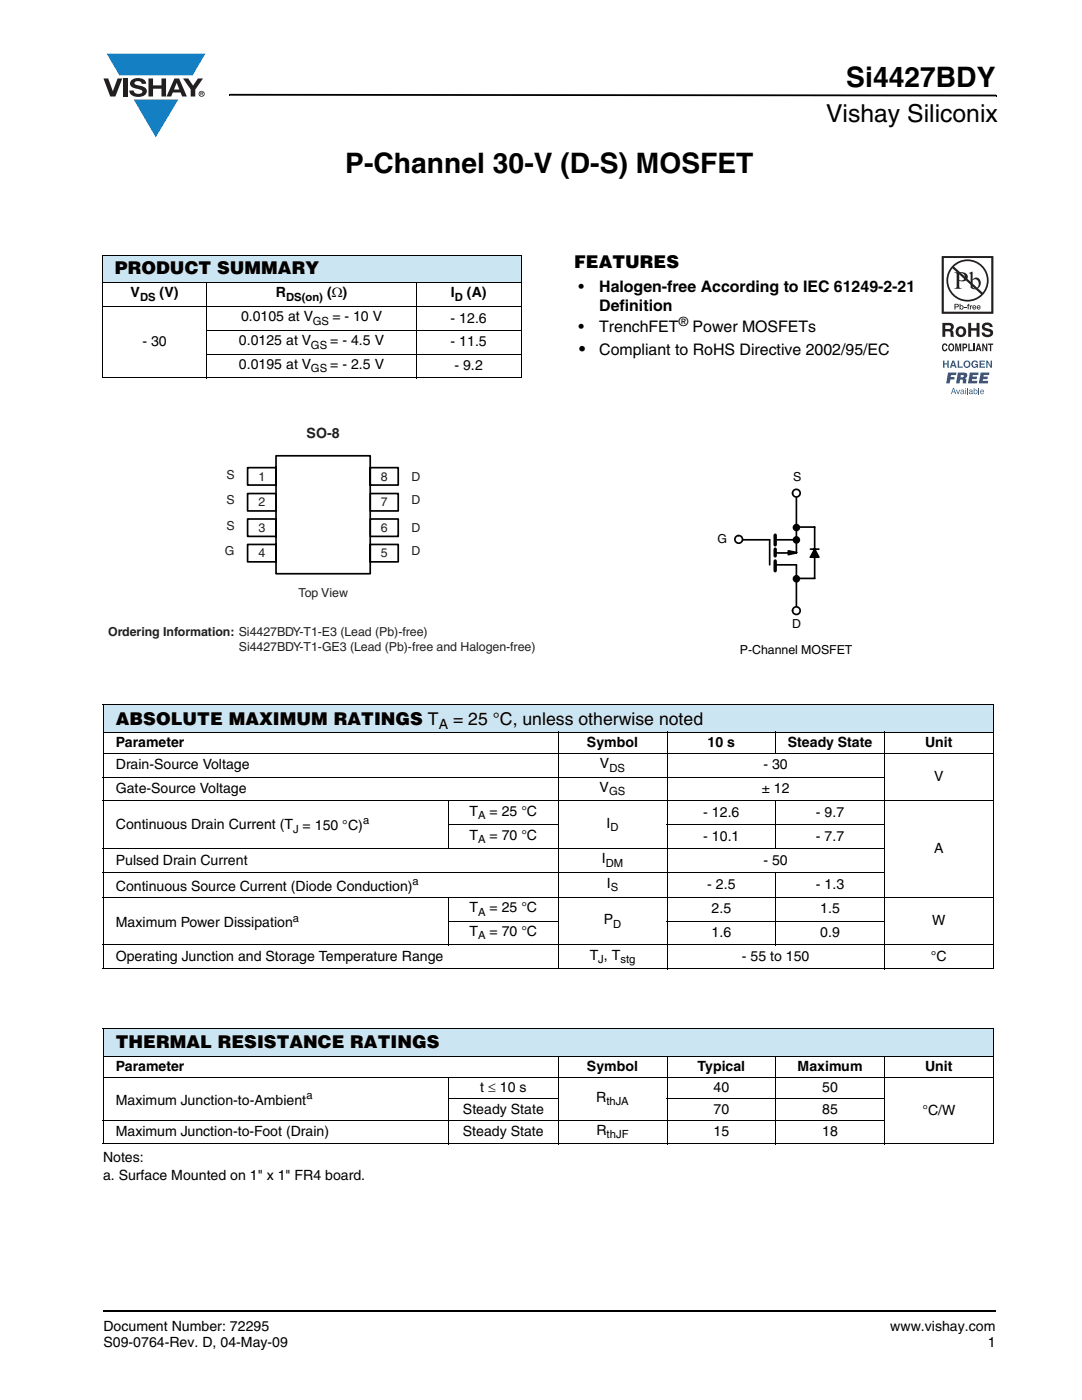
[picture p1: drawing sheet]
<svg xmlns="http://www.w3.org/2000/svg" width="216mm" height="279mm" viewBox="0 0 216 279" stroke-linecap="round" stroke-linejoin="round" font-family="sans-serif">
<g fill="#147fc3">
<path d="M21.3 10.7h19.7l-2.6 4.4h-3.8h-10.8z"/>
<path d="M26.7 19.9h8.9l-4.5 7.5z"/>
</g>
<g fill="#231f20">
<path d="M20.6 15.7h1l.9 2.5 1-2.5h.9l-1.4 3.6h-1z"/>
<path d="M24.6 15.7h.9v3.6h-.9z"/>
<path d="M26.3 16a2.1 2.1 0 0 1 2.8 .3l.1 .4h-.9a.79 .79 0 0 0-.7-.5 .79 .79 0 0 0-.8 .4l.3 .3 1 .2a1.08 1.08 0 0 1 1.2 1.1 1.08 1.08 0 0 1-1.1 1.1 1.73 1.73 0 0 1-2.4-1.2h.9a.96 .96 0 0 0 .8 .6 .96 .96 0 0 0 .9-.4 1.31 1.31 0 0 0-1.2-.6 1.03 1.03 0 0 1-1.1-.6 1.03 1.03 0 0 1 .2-1.1z"/>
<path d="M29.6 15.7h.9v1.3h1.7v-1.3h.9v3.6h-.9v-1.6h-1.7v1.6h-.9z"/>
<path d="M36.5 15.7h1.1l.9 1.4 1-1.4h1l-1.5 2.2v1.4h-.9v-1.4z"/>
<path d="M35.3 16.5l.5 1.4h-1.1zM34.8 15.7l-1.6 3.6h1l.3-.8h1.5l.3 .8h1l-1.6-3.6z"/>
<path d="M39.8 18.7a.46 .46 0 0 1 .9 0 .46 .46 0 0 1-.9 0zM39.6 18.7a.6 .6 0 0 0 1.2 0 .6 .6 0 0 0-1.2 0z"/>
<path d="M40.1 18.5h.2v.2h-.2zM40 18.4v.7h.1v-.3l.4 .3-.2-.3 .2-.2-.1-.2z"/>
</g>
<path d="M45.7 18.7h.2v.4h-.2zM45.9 18.7l152.9 .2v.3l-152.9-.1zM198.8 18.9h.1v.3h-.1zM20.5 261.5h.1v.4h-.1z" fill="#000"/>
<path d="M20.6 261.7h178.2" fill="none" stroke="#000" stroke-width=".36"/>
<path d="M20.4 50.9h83.6v5.5h-83.6z" fill="#cce5f3"/>
<path d="M20.3 50.9h83.8M20.3 56.4h83.8M20.4 51v24.3M41.3 56.3v19.2M83.1 56.3v19.2M104 51v24.3M20.3 61.2h83.8M20.3 75.4h83.8M41.2 65.9h62.9M41.2 70.7h62.9" fill="none" stroke="#000" stroke-width=".2"/>
<path d="M21.6 85.1h85.2v45.8h-85.2z" fill="#fff"/>
<path d="M49.4 98.5h5.7v3.5h-5.7zM49.4 93.3h5.7v3.5h-5.7zM55.1 91h18.8v23.5h-18.8zM73.9 98.5h5.6v3.5h-5.6zM73.9 93.3h5.6v3.5h-5.6zM49.4 108.7h5.7v3.4h-5.7zM49.4 103.6h5.7v3.4h-5.7zM73.9 103.6h5.6v3.4h-5.6zM73.9 108.7h5.6v3.4h-5.6z" fill="none" stroke="#000" stroke-width=".34"/>
<path d="M143.2 93.7h26.9v37.4h-26.9z" fill="#fff"/>
<g fill="#000">
<circle cx="158.9" cy="105.3" r=".58"/>
<circle cx="158.9" cy="107.8" r=".58"/>
<circle cx="158.9" cy="115.5" r=".58"/>
</g>
<g fill="none" stroke="#000" stroke-width=".34">
<path d="M158.9 98.4v11.9M154.7 107.7h4.2"/>
<circle cx="158.9" cy="105.3" r=".58"/>
<circle cx="158.9" cy="107.8" r=".58"/>
<circle cx="158.9" cy="115.5" r=".58"/>
</g>
<circle cx="158.9" cy="98.4" r=".76" fill="#fff"/>
<g fill="none" stroke="#000" stroke-width=".34">
<path d="M154.7 110.4h4.2M158.9 112.7v9.2M159 110.3l-1.7-.4v.8l1.5-.3"/>
<circle cx="158.9" cy="98.4" r=".76"/>
</g>
<path d="M154.7 106.8v1.9" fill="none" stroke="#000" stroke-width=".68"/>
<path d="M157.3 109.9l1.7 .4-1.7 .4z" fill="#000"/>
<circle cx="158.9" cy="121.9" r=".76" fill="#fff"/>
<g fill="none" stroke="#000" stroke-width=".34">
<path d="M148 107.7h5.6v5M154.7 112.7h4.2M159 105.2h3.6v10.2h-3.7M161.7 109.6h1.7M162.6 109.6l.8 1.6h-1.7z"/>
<circle cx="158.9" cy="121.9" r=".76"/>
</g>
<path d="M154.7 109.6v1.3M154.7 112v1.9" fill="none" stroke="#000" stroke-width=".68"/>
<path d="M162.6 109.6l.8 1.6h-1.7z" fill="#000"/>
<circle cx="147.4" cy="107.6" r=".76" fill="#fff"/>
<circle cx="147.4" cy="107.6" r=".76" fill="none" stroke="#000" stroke-width=".34"/>
<g fill="#cce5f3">
<path d="M20.6 140.6h177.6v5.5h-177.6z"/>
<path d="M20.6 205.3h177.6v5.5h-177.6z"/>
</g>
<g fill="none" stroke="#000" stroke-width=".2">
<path d="M20.5 140.6h177.8M20.5 146.1h112.5M20.5 150.4h177.8M20.5 155.1h156.1M20.5 159.9h177.8M20.6 140.7v52.6M89.5 159.8v9.6M111.4 146v47.4M133.1 146v47.4M133.2 146.1h43.2M154.8 146v4.5M154.8 159.8v9.6"/>
<path d="M176.5 146v47.4M176.6 146.1h21.7M198.2 140.7v52.6M20.5 169.4h156.1M20.5 174.1h156.1M20.5 179.1h177.8M89.4 164.6h22.1M89.5 179v9.7M133 164.6h43.6M154.8 174v14.7M20.5 188.6h177.8M20.5 193.4h177.8"/>
<path d="M89.4 183.9h22.1M133 183.9h43.6M20.5 205.3h177.8M20.5 210.8h112.5M20.5 215.1h177.8M20.6 205.4v22.8M89.4 219.3h22.1M89.5 215v13.4M111.4 210.8v17.6M133 219.3h43.6M133.1 210.8v17.6M133.2 210.8h43.2"/>
<path d="M154.8 210.8v17.6M176.5 210.8v17.6M176.6 210.8h21.7M198.2 205.4v22.8M20.5 223.5h156.1M20.5 228.3h177.8"/>
</g>
<g fill="#fff">
<path d="M184.1 51.2h14.5v29.5h-14.5z"/>
<path d="M187.9 51.2h10.3v27.5h-10.3z"/>
</g>
<path d="M188.3 51.5h9.5v10.7h-9.5zM187.9 51.1v11.5h10.3v-11.5z" fill="#201d1e"/>
<g fill="#3853a3">
<path d="M188.2 72h.3v.5h.5v-.5h.3v1.4h-.3v-.6h-.5v.6h-.3z"/>
<path d="M191.1 72h.3v1.1h.7v.3h-1z"/>
<path d="M194 72.2a.68 .68 0 0 1 1.2 .2l-.9-.2a.55 .55 0 0 0-.2 .6 .55 .55 0 0 0 .4 .4l.4-.3h-.3v-.3h.6v.8h-.2l-.1-.2a.71 .71 0 0 1-1 0 .71 .71 0 0 1 .1-1z"/>
<path d="M195.4 72h1.1v.2h-.8v.3h.7v.3h-.7v.4h.8v.2h-1.1z"/>
<path d="M196.8 72h.3l.6 1v-1h.2v1.4h-.3l-.5-1v1h-.3z"/>
<path d="M189.2 74.4h1.7l-.1 .5h-1l-.1 .3h.8l-.1 .6h-.8l-.1 .7h-.7z"/>
<path d="M193.5 74.4h1.8l-.1 .5h-1.1v.3h.9l-.1 .5h-.9l-.1 .3h1.1l-.1 .5h-1.8z"/>
<path d="M195.7 74.4h1.7v.5h-1.1l-.1 .3h.9l-.1 .5h-.8l-.1 .3h1.1l-.1 .5h-1.8z"/>
<path d="M190.8 77.8h.1l.3 .7 .2-.7h.2l-.3 .8h-.2z"/>
<path d="M193 77.4h.1v1.2h-.1z"/>
<path d="M195.2 77.4h.2v1.2h-.2z"/>
<path d="M190.2 72.3l-.2 .6h.4zM190 72h.4l.5 1.4h-.3l-.1-.3h-.6l-.1 .3h-.3z"/>
<path d="M192.5 72.7a.47 .47 0 0 0 .9 0 .47 .47 0 0 0-.9 0zM192.2 72.7a.75 .75 0 0 1 1.5 0 .75 .75 0 0 1-1.5 0z"/>
<path d="M191.8 74.9l-.1 .4 .6-.1-.1-.3zM191.1 74.4l1.8 .1a.63 .63 0 0 1-.4 1l.3 .2v.8h-.7v-.6l-.3-.1h-.2l-.1 .7h-.7z"/>
<path d="M190.3 77.6l-.2 .5h.3zM190.2 77.4h.2l.4 1.2h-.2l-.1-.3h-.5l-.1 .3h-.2z"/>
<path d="M191.8 78.3v.2l.1 .1 .2-.1 .1-.3zM191.7 77.9l.3-.2 .3 .1 .2 .8h-.8v-.4l.5-.2-.2-.1-.3 .1z"/>
<path d="M192.6 77.8h.2v.8h-.2zM192.6 77.4h.2v.2h-.2z"/>
<path d="M193.5 78.3v.2l.1 .1 .2-.1 .1-.3zM193.4 77.9l.3-.2 .3 .1 .2 .8h-.8v-.4l.5-.2-.2-.1-.3 .1z"/>
<path d="M194.3 78.2a.35 .35 0 0 0 .7 0 .35 .35 0 0 0-.7 0zM194.3 77.4h.1v.5a.4 .4 0 0 1 .7 .3 .4 .4 0 0 1-.7 .3l-.1 .1z"/>
<path d="M195.8 78l-.1 .1h.5l-.1-.2zM195.7 77.8h.5l.1 .2 .1 .3h-.7l.3 .2 .3-.1-.2 .3a.47 .47 0 0 1-.5-.3 .47 .47 0 0 1 .1-.6z"/>
</g>
<g fill="#231f20">
<path d="M193.2 64.4h.6v1.1h1.1v-1.1h.5v2.8h-.5v-1.2h-1.1v1.2h-.6z"/>
<path d="M196.2 64.6a1.15 1.15 0 0 1 1.9 .7h-.6v-.2a.68 .68 0 0 0-1-.1v.3l.3 .2a1.29 1.29 0 0 1 1.4 .9 1.17 1.17 0 0 1-1.2 .9 1.17 1.17 0 0 1-1.1-.9h.5l.1 .2a.67 .67 0 0 0 1.1-.1l-.2-.3-.6-.2a.82 .82 0 0 1-.8-.5 .82 .82 0 0 1 .2-.9z"/>
<path d="M188.1 68.7l.4-.2 .3 .1 .3 .5-.7-.3a.66 .66 0 0 0 .1 1l.3-.2h.3a.54 .54 0 0 1-.5 .5 .54 .54 0 0 1-.6-.4z"/>
<path d="M190.6 68.6h.4l.2 1.2 .2-1.2h.4v1.5h-.2v-1.3l-.3 1.3h-.2l-.3-1.3v1.3h-.2z"/>
<path d="M193.2 68.6h.3v1.2h.6v.3h-.9z"/>
<path d="M194.3 68.6h.2v1.5h-.2z"/>
<path d="M196 68.6h.3l.5 1v-1h.2v1.5h-.2l-.6-1.1v1.1h-.2z"/>
<path d="M197.2 68.6h1v.2h-.4v1.3h-.3v-1.3h-.3z"/>
<path d="M192.4 61.2h.5v.2h-.5z"/>
<path d="M193.2 60.7l.2-.1-.1 .3h.1v.2h-.1v.7h-.2v-.7h-.1z"/>
<path d="M193.5 60.9h.2v.2l.3-.2v.2l-.2 .1-.1 .6h-.2z"/>
<path d="M188.6 64.9v.8l.9-.1a.39 .39 0 0 0 .1-.6zM188 64.4h1.5a.79 .79 0 0 1 .7 .5 .79 .79 0 0 1-.1 .8l-.2 .2a.98 .98 0 0 1 .4 1.2l.1 .1h-.7l-.2-1-.9-.1v1.1h-.6z"/>
<path d="M191.5 65.6a.63 .63 0 0 0-.2 .8 .63 .63 0 0 0 .7 .4 .63 .63 0 0 0 .2-.8 .63 .63 0 0 0-.7-.4zM190.7 66.2a1.09 1.09 0 0 1 2.1 0 1.09 1.09 0 0 1-2.1 0z"/>
<path d="M189.7 68.8a.64 .64 0 0 0 .1 1.1l.2-.1a.64 .64 0 0 0-.2-1zM189.4 68.7l.2-.2a.56 .56 0 0 1 .7 .4 .82 .82 0 0 1-.5 1.2h-.2a.89 .89 0 0 1-.2-1.4z"/>
<path d="M192.3 68.8v.5l.4-.1v-.3zM192.1 68.6h.5a.5 .5 0 0 1 .4 .5 .5 .5 0 0 1-.4 .4h-.3v.6h-.2z"/>
<path d="M195.2 68.9l-.1 .6h.3zM195.1 68.6h.3l.4 1.5h-.2l-.1-.3h-.5l-.1 .3h-.2z"/>
<path d="M188.3 51.5h9.5v10.7h-9.5zM187.9 51.1v11.5h10.3v-11.5z"/>
<path d="M190.6 60.8v.4l.5-.1v-.3zM190.4 60.6l.8 .1 .1 .3-.1 .3h-.6v.5h-.2z"/>
<path d="M191.6 61.3a.26 .26 0 0 0 .5 0 .26 .26 0 0 0-.5 0zM191.5 60.6h.2v.5a.38 .38 0 0 1 .5 0 .38 .38 0 0 1 0 .5 .38 .38 0 0 1-.6 0l-.1 .2z"/>
<path d="M194.3 61.1l-.1 .2h.4l-.2-.2zM194.2 61h.4l.2 .4h-.6l.1 .2 .5-.1a.42 .42 0 0 1-.7 .2 .42 .42 0 0 1 .1-.7z"/>
<path d="M195.1 61.1v.2h.4l-.2-.2zM195.1 61h.4l.2 .4h-.6v.2l.6-.1a.42 .42 0 0 1-.7 .2 .42 .42 0 0 1 .1-.7z"/>
<path d="M191.4 54.6v1.3a.75 .75 0 0 0 1.1-.7 .75 .75 0 0 0-1.1-.6zM190.4 54.3a2.81 2.81 0 0 1 2.5 .4 .97 .97 0 0 1-.1 1.2 .97 .97 0 0 1-1.2 .2h-.2v1l.1 .3 .4 .2h-1.5l.3-.1 .2-.4v-2.3l-.1-.2z"/>
<path d="M194.1 56v1.3l.1 .2a.72 .72 0 0 0 .8-.1 .72 .72 0 0 0 .3-.8 .72 .72 0 0 0-.4-.8 .72 .72 0 0 0-.8 .2zM193.3 54.5l.8-.3v1.6a.89 .89 0 0 1 1.1-.4 .89 .89 0 0 1 .5 1.1 1.23 1.23 0 0 1-.7 1.1 1.23 1.23 0 0 1-1.3-.1v-2.7z"/>
<path d="M190.4 53.2a3.9 3.9 0 0 1 5.3-.1 3.9 3.9 0 0 1 .4 5.3zM190.1 53.5l5.7 5.2a3.9 3.9 0 0 1-5.3 .1 3.9 3.9 0 0 1-.4-5.3zM188.8 56a4.2 4.2 0 0 0 8.5 0 4.2 4.2 0 0 0-8.5 0z"/>
</g>
<g font-size="5.6">
<text x="168.9" y="17.4">Si4427BDY</text>
<text x="68.9" y="34.5">P-Channel 30-V (D-S) MOSFET</text>
</g>
<text font-size="4.9" x="164.8" y="24.4">Vishay Siliconix</text>
<g font-size="3.5">
<text x="114.6" y="53.5">FEATURES</text>
<text x="22.9" y="54.8">PRODUCT SUMMARY</text>
<text x="115.5" y="70.8">•</text>
<text x="23.1" y="144.6">ABSOLUTE MAXIMUM RATINGS T</text>
<text x="90.4" y="144.6">= 25 °C, unless otherwise noted</text>
<text x="23.1" y="209.2">THERMAL RESISTANCE RATINGS</text>
</g>
<g font-size="3.2">
<text x="115.4" y="58.2">•</text>
<text x="119.6" y="58.2">Halogen-free According to IEC 61249-2-21</text>
<text x="119.6" y="62.1">Definition</text>
<text x="115.4" y="66.3">•</text>
<text x="119.6" y="66.3">TrenchFET</text>
<text x="119.6" y="70.8">Compliant to RoHS Directive 2002/95/EC</text>
<text x="138.2" y="66.3">Power MOSFETs</text>
</g>
<g font-size="2.8">
<text x="26.1" y="59.4">V</text>
<text x="31.9" y="59.4">(V)</text>
<text x="55.1" y="59.4">R</text>
<text x="65.3" y="59.4">(Ω)</text>
<text x="90" y="59.4">I</text>
<text x="93.2" y="59.4">(A)</text>
<text x="48.1" y="64.1">0.0105 at V</text>
<text x="66.3" y="64.1">= - 10 V</text>
<text x="89.9" y="64.4">- 12.6</text>
<text x="28.4" y="69.1">- 30</text>
<text x="47.7" y="68.9">0.0125 at V</text>
<text x="65.9" y="68.9">= - 4.5 V</text>
<text x="89.9" y="69.1">- 11.5</text>
<text x="47.7" y="73.6">0.0195 at V</text>
<text x="65.9" y="73.6">= - 2.5 V</text>
<text x="90.7" y="73.9">- 9.2</text>
<text x="23.1" y="149.1">Parameter</text>
<text x="87.5" y="145.5">A</text>
<text x="117.1" y="149.1">Symbol</text>
<text x="141.2" y="149.1">10 s</text>
<text x="157.2" y="149.1">Steady State</text>
<text x="184.6" y="149.1">Unit</text>
<text x="23.1" y="153.6">Drain-Source Voltage</text>
<text x="119.7" y="153.3">V</text>
<text x="152.4" y="153.6">- 30</text>
<text x="186.4" y="155.9">V</text>
<text x="23.1" y="158.3">Gate-Source Voltage</text>
<text x="119.7" y="158.1">V</text>
<text x="152" y="158.3">± 12</text>
<text x="23.1" y="165.5">Continuous Drain Current (T = 150 °C)</text>
<text x="93.7" y="162.8">T</text>
<text x="93.7" y="167.6">T</text>
<text x="97.7" y="162.8">= 25 °C</text>
<text x="97.7" y="167.6">= 70 °C</text>
<text x="121" y="165.2">I</text>
<text x="140.3" y="163.1">- 12.6</text>
<text x="140.3" y="167.8">- 10.1</text>
<text x="162.8" y="163.1">- 9.7</text>
<text x="162.8" y="167.8">- 7.7</text>
<text x="23.1" y="172.6">Pulsed Drain Current</text>
<text x="120.1" y="172.3">I</text>
<text x="152.4" y="172.6">- 50</text>
<text x="186.4" y="170.3">A</text>
<text x="23.1" y="177.8">Continuous Source Current (Diode Conduction)</text>
<text x="121.1" y="177.2">I</text>
<text x="141.1" y="177.4">- 2.5</text>
<text x="162.8" y="177.4">- 1.3</text>
<text x="23.1" y="185">Maximum Power Dissipation</text>
<text x="93.7" y="182">T</text>
<text x="97.7" y="182">= 25 °C</text>
<text x="120.5" y="184.4">P</text>
<text x="142" y="182.3">2.5</text>
<text x="163.7" y="182.3">1.5</text>
<text x="186" y="184.7">W</text>
<text x="23.1" y="191.8">Operating Junction and Storage Temperature Range</text>
<text x="93.7" y="186.8">T</text>
<text x="97.7" y="186.8">= 70 °C</text>
<text x="117.7" y="191.5">T , T</text>
<text x="142" y="187">1.6</text>
<text x="148" y="191.8">- 55 to 150</text>
<text x="163.7" y="187">0.9</text>
<text x="185.8" y="191.8">°C</text>
<text x="23.1" y="213.8">Parameter</text>
<text x="117.1" y="213.8">Symbol</text>
<text x="139.2" y="213.8">Typical</text>
<text x="159.2" y="213.8">Maximum</text>
<text x="184.6" y="213.8">Unit</text>
<text x="23.1" y="220.5">Maximum Junction-to-Ambient</text>
<text x="95.8" y="218">t ≤ 10 s</text>
<text x="119" y="219.9">R</text>
<text x="142.4" y="218">40</text>
<text x="164.1" y="218">50</text>
<text x="23.1" y="226.7">Maximum Junction-to-Foot (Drain)</text>
<text x="92.3" y="226.7">Steady State</text>
<text x="92.4" y="222.3">Steady State</text>
<text x="119" y="226.5">R</text>
<text x="142.4" y="226.7">15</text>
<text x="142.4" y="222.3">70</text>
<text x="164.1" y="226.7">18</text>
<text x="164.1" y="222.3">85</text>
<text x="184" y="222.5">°C/W</text>
<text x="20.6" y="231.9">Notes:</text>
<text x="20.6" y="235.5">a. Surface Mounted on 1&quot; x 1&quot; FR4 board.</text>
<text x="20.6" y="265.6">Document Number: 72295</text>
<text x="20.6" y="268.8">S09-0764-Rev. D, 04-May-09</text>
<text x="177.7" y="265.6">www.vishay.com</text>
<text x="197.1" y="268.8">1</text>
</g>
<text font-size="2.8" fill="#231f20" x="61.2" y="87.5">SO-8</text>
<g font-size="2.5">
<text x="135.4" y="65">®</text>
<text x="158.2" y="96">S</text>
<text x="143.2" y="108.4">G</text>
<text x="158.1" y="125.4">D</text>
<text x="147.7" y="130.5">P-Channel MOSFET</text>
</g>
<g font-size="2.5" fill="#231f20">
<text x="45.2" y="95.5">S</text>
<text x="51.6" y="96">1</text>
<text x="76" y="96">8</text>
<text x="45.2" y="100.6">S</text>
<text x="51.6" y="101">2</text>
<text x="76" y="101">7</text>
<text x="82.1" y="96">D</text>
<text x="82.1" y="100.6">D</text>
<text x="45.2" y="105.7">S</text>
<text x="51.6" y="106.1">3</text>
<text x="76" y="106.1">6</text>
<text x="82.1" y="106.3">D</text>
<text x="44.8" y="110.8">G</text>
<text x="51.6" y="111.2">4</text>
<text x="76" y="111.2">5</text>
<text x="82.1" y="110.8">D</text>
<text x="59.6" y="119.1">Top View</text>
<text x="21.6" y="127">Ordering Information: Si4427BDY-T1-E3 (Lead (Pb)-free)</text>
<text x="47.7" y="129.9">Si4427BDY-T1-GE3 (Lead (Pb)-free and Halogen-free)</text>
</g>
<g font-size="2.2">
<text x="27.9" y="60">DS</text>
<text x="57.1" y="60">DS(on)</text>
<text x="62.4" y="64.8">GS</text>
<text x="90.8" y="60">D</text>
<text x="62" y="69.6">GS</text>
<text x="62" y="74.3">GS</text>
<text x="121.6" y="154">DS</text>
<text x="121.5" y="158.8">GS</text>
<text x="58.5" y="166.3">J</text>
<text x="72.4" y="164.4">a</text>
<text x="95.4" y="163.5">A</text>
<text x="121.8" y="165.9">D</text>
<text x="95.4" y="168.3">A</text>
<text x="120.9" y="173">DM</text>
<text x="82.3" y="176.7">a</text>
<text x="121.9" y="177.9">S</text>
<text x="58.5" y="183.9">a</text>
<text x="95.4" y="182.8">A</text>
<text x="122.4" y="185.1">D</text>
<text x="95.4" y="187.5">A</text>
<text x="119.4" y="192.2">J</text>
<text x="123.8" y="192.2">stg</text>
<text x="61.1" y="219.4">a</text>
<text x="121" y="220.6">thJA</text>
<text x="121.1" y="227.2">thJF</text>
</g>
</svg>
